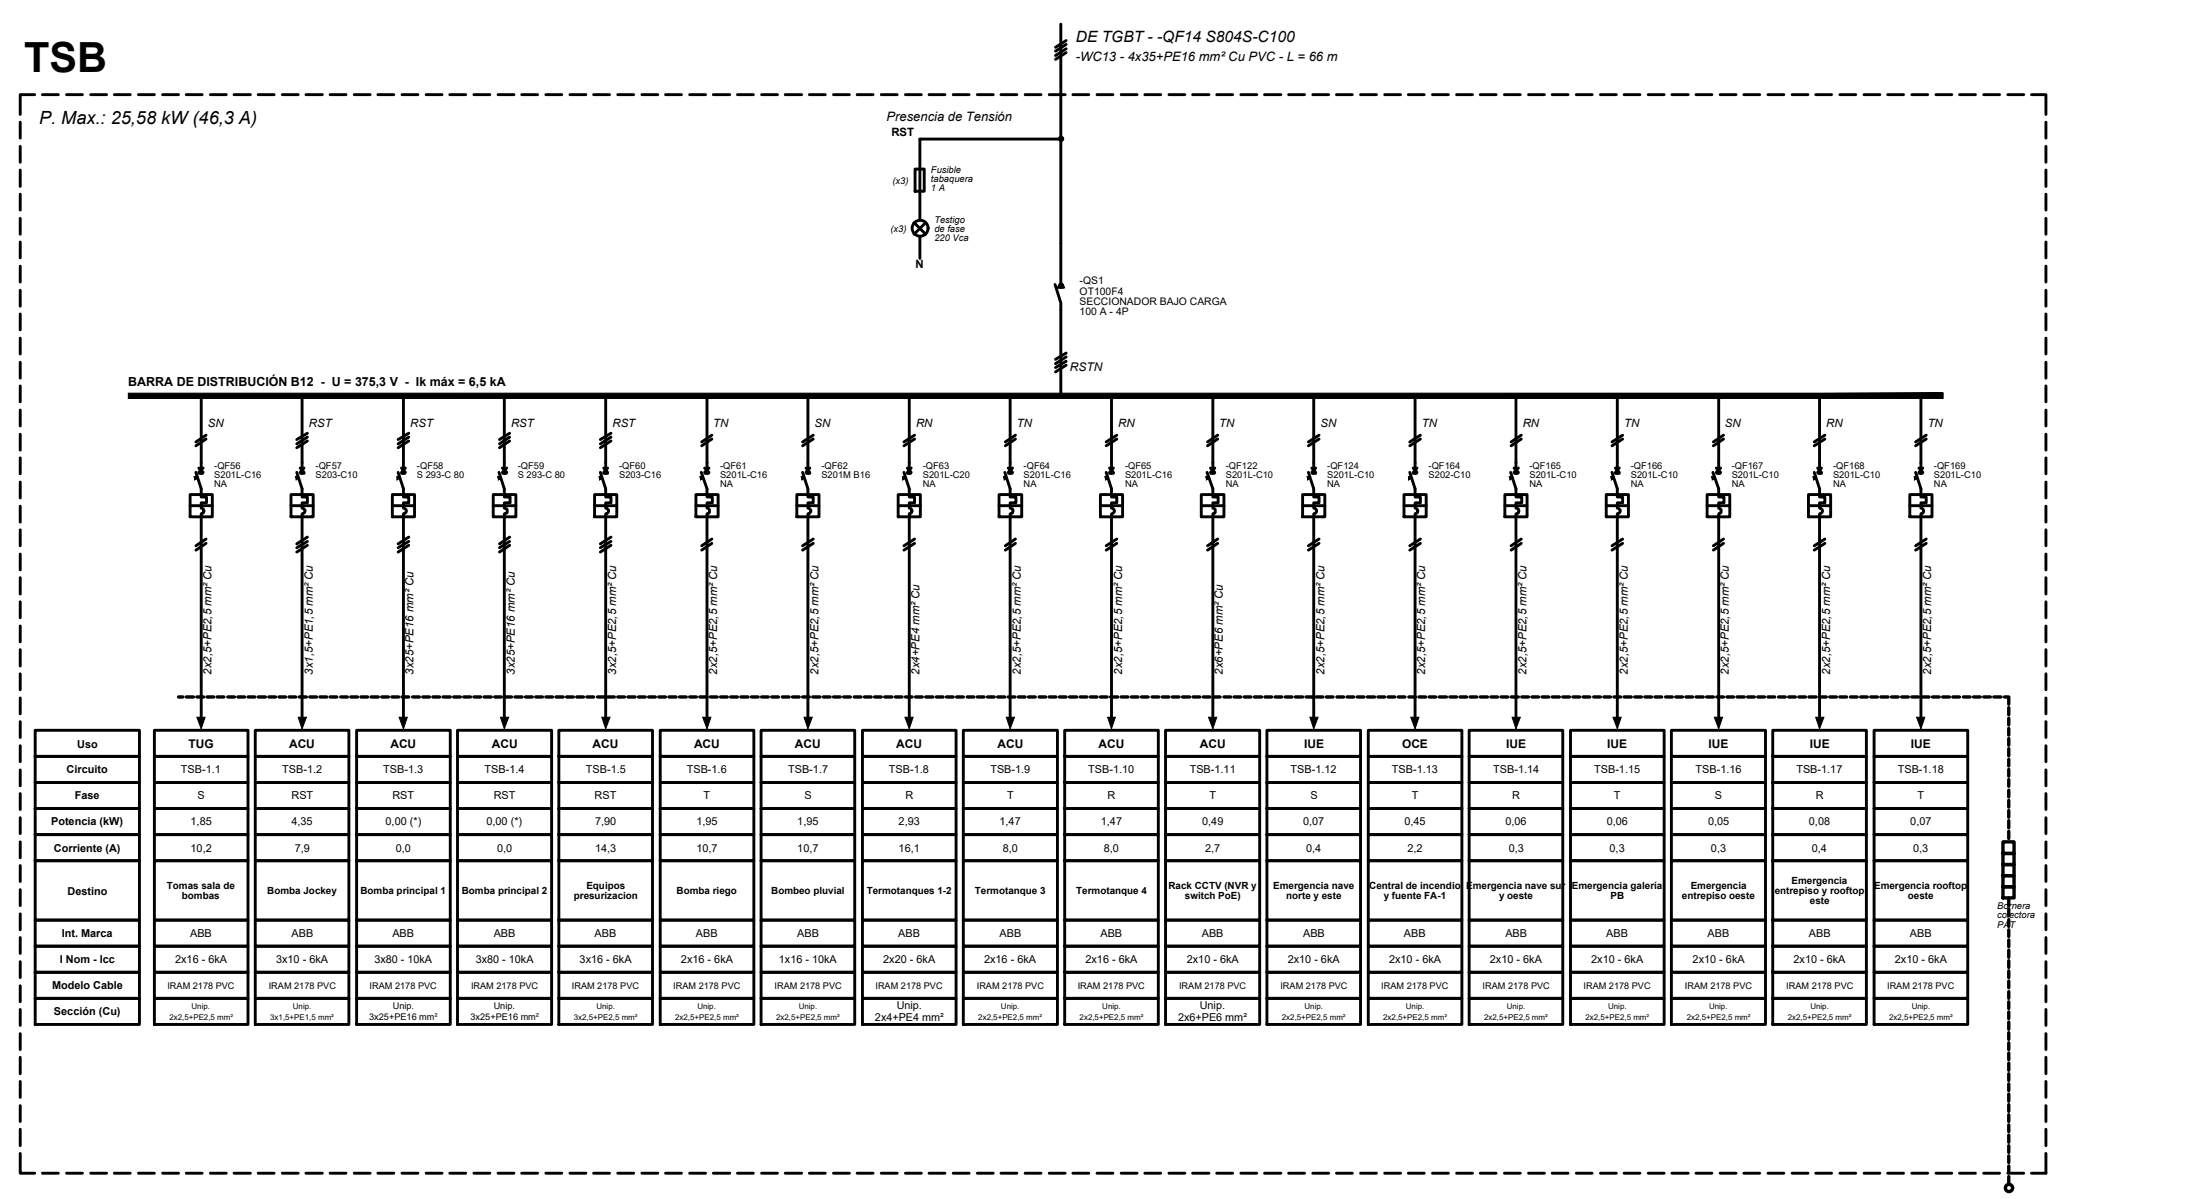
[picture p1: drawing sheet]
<svg xmlns="http://www.w3.org/2000/svg" width="193mm" height="105mm" viewBox="0 0 193 105" stroke-linecap="round" stroke-linejoin="round" font-family="sans-serif">
<!-- layer: UNI-MARCO -->
<g fill="none" stroke="#000" stroke-width=".25">
<path d="M1.8 10.7v1.4M1.8 12.8v1.4M1.8 14.9v1.4M1.8 17v1.4M1.8 19.1v1.4M3 8.3h-1.2v1.7M3.7 8.3h1.4M5.8 8.3h1.4M8 8.3h1.4M10 8.3h1.4M12.1 8.3h1.4M14.3 8.3h1.4"/>
<path d="M16.3 8.3h1.4M18.5 8.3h1.3M20.5 8.3h1.5M22.6 8.3h1.4M24.8 8.3h1.4M26.8 8.3h1.5M29 8.3h1.3M31.1 8.3h1.4M33.1 8.3h1.4M35.3 8.3h1.4M37.4 8.3h1.4M39.4 8.3h1.4"/>
<path d="M41.6 8.3h1.4M43.7 8.3h1.4M45.8 8.3h1.4M47.9 8.3h1.4M50 8.3h1.4M52.1 8.3h1.4M54.2 8.3h1.4M56.3 8.3h1.4M58.4 8.3h1.4M60.5 8.3h1.4M62.6 8.3h1.4M64.7 8.3h1.4"/>
<path d="M66.8 8.3h1.4M68.9 8.3h1.4M71 8.3h1.4M73.1 8.3h1.4M75.2 8.3h1.4M77.3 8.3h1.4M79.4 8.3h1.4M81.5 8.3h1.4M83.6 8.3h1.4M85.7 8.3h1.4M87.8 8.3h1.4M89.9 8.3h1.4"/>
<path d="M92 8.3h1.4M94.1 8.3h1.4M96.2 8.3h1.4M98.3 8.3h1.4M100.4 8.3h1.4M102.5 8.3h1.4M104.6 8.3h1.4M106.7 8.3h1.4M108.8 8.3h1.4M110.9 8.3h1.4M113 8.3h1.4M115.1 8.3h1.4"/>
<path d="M117.2 8.3h1.4M119.3 8.3h1.4M121.4 8.3h1.4M123.5 8.3h1.4M125.6 8.3h1.4M127.8 8.3h1.4M129.8 8.3h1.4M131.9 8.3h1.4M134.1 8.3h1.4M136.1 8.3h1.4M138.3 8.3h1.4M140.4 8.3h1.4"/>
<path d="M142.4 8.3h1.4M144.6 8.3h1.4M146.6 8.3h1.5M148.8 8.3h1.4M150.9 8.3h1.4M152.9 8.3h1.4M155.1 8.3h1.4M157.2 8.3h1.4M159.3 8.3h1.3M161.4 8.3h1.4M163.5 8.3h1.4M165.6 8.3h1.4"/>
<path d="M167.7 8.3h1.4M169.8 8.3h1.4M171.9 8.3h1.4M174 8.3h1.4M176.1 8.3h1.4M178.2 8.3h1.2v1.7M179.4 10.7v1.4M179.4 12.8v1.4M179.4 14.9v1.4M179.4 17v1.4M179.4 19.1v1.4M1.8 21.2v1.4"/>
<path d="M1.8 23.3v1.4M1.8 25.4v1.4M1.8 27.5v1.4M1.8 29.6v1.4M1.8 31.7v1.4M1.8 33.8v1.4M1.8 35.9v1.4M1.8 38.1v1.4M179.4 21.2v1.4M179.4 23.3v1.4M179.4 25.4v1.4M179.4 27.5v1.4"/>
<path d="M179.4 29.6v1.4M179.4 31.7v1.4M179.4 33.8v1.4M179.4 35.9v1.4M179.4 38.1v1.4M1.8 40.1v1.4M1.8 42.2v1.4M1.8 44.4v1.4M1.8 46.4v1.4M1.8 48.6v1.4M1.8 50.6v1.5M1.8 52.7v1.4"/>
<path d="M1.8 54.9v1.4M1.8 56.9v1.5M1.8 59.1v1.4M179.4 40.1v1.4M179.4 42.2v1.4M179.4 44.4v1.4M179.4 46.4v1.4M179.4 48.6v1.4M179.4 50.6v1.5M179.4 52.7v1.4M179.4 54.9v1.4M179.4 56.9v1.5"/>
<path d="M179.4 59.1v1.4M1.8 61.2v1.4M1.8 63.2v1.4M1.8 65.4v1.4M1.8 67.5v1.4M1.8 69.6v1.3M1.8 71.7v1.4M1.8 73.8v1.4M1.8 75.9v1.4M1.8 78v1.4M179.4 61.2v1.4M179.4 63.2v1.4"/>
<path d="M179.4 65.4v1.4M179.4 67.5v1.4M179.4 69.6v1.3M179.4 71.7v1.4M179.4 73.8v1.4M179.4 75.9v1.4M179.4 78v1.4M1.8 80.1v1.4M1.8 82.2v1.4M1.8 84.3v1.4M1.8 86.4v1.4M1.8 88.5v1.4"/>
<path d="M1.8 90.6v1.4M1.8 92.7v1.4M1.8 94.8v1.4M1.8 96.9v1.4M1.8 99v1.4M179.4 80.1v1.4M179.4 82.2v1.4M179.4 84.3v1.4M179.4 86.4v1.4M179.4 88.5v1.4M179.4 90.6v1.4M179.4 92.7v1.4"/>
<path d="M179.4 94.8v1.4M179.4 96.9v1.4M179.4 99v1.4M1.8 101.1v1.7h1.2M3.7 102.8h1.4M5.8 102.8h1.4M8 102.8h1.4M10 102.8h1.4M12.1 102.8h1.4M14.3 102.8h1.4M16.3 102.8h1.4M18.5 102.8h1.3"/>
<path d="M20.5 102.8h1.5M22.6 102.8h1.4M24.8 102.8h1.4M26.8 102.8h1.5M29 102.8h1.3M31.1 102.8h1.4M33.1 102.8h1.4M35.3 102.8h1.4M37.4 102.8h1.4M39.4 102.8h1.4M41.6 102.8h1.4M43.7 102.8h1.4"/>
<path d="M45.8 102.8h1.4M47.9 102.8h1.4M50 102.8h1.4M52.1 102.8h1.4M54.2 102.8h1.4M56.3 102.8h1.4M58.4 102.8h1.4M60.5 102.8h1.4M62.6 102.8h1.4M64.7 102.8h1.4M66.8 102.8h1.4M68.9 102.8h1.4"/>
<path d="M71 102.8h1.4M73.1 102.8h1.4M75.2 102.8h1.4M77.3 102.8h1.4M79.4 102.8h1.4M81.5 102.8h1.4M83.6 102.8h1.4M85.7 102.8h1.4M87.8 102.8h1.4M89.9 102.8h1.4M92 102.8h1.4M94.1 102.8h1.4"/>
<path d="M96.2 102.8h1.4M98.3 102.8h1.4M100.4 102.8h1.4M102.5 102.8h1.4M104.6 102.8h1.4M106.7 102.8h1.4M108.8 102.8h1.4M110.9 102.8h1.4M113 102.8h1.4M115.1 102.8h1.4M117.2 102.8h1.4M119.3 102.8h1.4"/>
<path d="M121.4 102.8h1.4M123.5 102.8h1.4M125.6 102.8h1.4M127.8 102.8h1.4M129.8 102.8h1.4M131.9 102.8h1.4M134.1 102.8h1.4M136.1 102.8h1.4M138.3 102.8h1.4M140.4 102.8h1.4M142.4 102.8h1.4M144.6 102.8h1.4"/>
<path d="M146.6 102.8h1.5M148.8 102.8h1.4M150.9 102.8h1.4M152.9 102.8h1.4M155.1 102.8h1.4M157.2 102.8h1.4M159.3 102.8h1.3M161.4 102.8h1.4M163.5 102.8h1.4M165.6 102.8h1.4M167.7 102.8h1.4M169.8 102.8h1.4"/>
<path d="M171.9 102.8h1.4M174 102.8h1.4M176.1 102.8h1.4M179.4 101.1v1.7h-1.2"/>
</g>
<!-- layer: UNI-LIN -->
<g fill="none" stroke="#000" stroke-width=".25">
<path d="M80.2 19.5l1 1M80.3 14.8h.8v2h-.8zM81.2 19.5l-1 1M93 12.2h-12.3v7.1M93 2.1v22.8M93.5 4.6l-.9 .6M93.5 4.3l-.9 .6M93.5 3.9l-.9 .6M93.5 3.6l-.9 .5M17.6 34.7v6.8M18.1 38.5l-.9 .6M18.1 38.1l-.9 .6"/>
<path d="M26.5 34.7v6.8M27 38.6l-1 .6M27 38.3l-1 .6M27 38l-1 .5M35.4 34.7v6.8M35.9 38.6l-1 .6M35.9 38.3l-1 .6M35.9 38l-1 .5M44.2 34.7v6.8M44.7 38.6l-.9 .6M44.7 38.3l-.9 .6M44.7 38l-.9 .5"/>
<path d="M53.1 34.7v6.8M53.6 38.6l-.9 .6M53.6 38.3l-.9 .6M53.6 38l-.9 .5M62 34.7v6.8M62.4 38.5l-.9 .6M62.4 38.1l-.9 .6M70.9 34.7v6.8M71.3 38.5l-.9 .6M71.3 38.1l-.9 .6M79.8 34.7v6.8M80.2 38.5l-.9 .6"/>
<path d="M80.2 38.1l-.9 .6M80.7 20.7v1.9M88.6 34.7v6.8M89.1 38.5l-.9 .6M89.1 38.1l-.9 .6M92.5 24.9l.5 1.6v8.2M92.8 25.2h.5M93.5 32l-.9 .6M93.5 31.7l-.9 .5M93.5 31.3l-.9 .6M93.5 30.9l-.9 .6M97.5 34.7v6.8"/>
<path d="M98 38.5l-1 .6M98 38.1l-1 .6M106.4 34.7v6.8M106.8 38.5l-.9 .6M106.8 38.1l-.9 .6M115.2 34.7v6.8M115.7 38.5l-.9 .6M115.7 38.1l-.9 .6M124.1 34.7v6.8M124.6 38.5l-.9 .6M124.6 38.1l-.9 .6M133 34.7v6.8"/>
<path d="M133.4 38.5l-.9 .6M133.4 38.1l-.9 .6M141.9 34.7v6.8M142.3 38.5l-.9 .6M142.3 38.1l-.9 .6M150.7 34.7v6.8M151.2 38.5l-.9 .6M151.2 38.1l-.9 .6M159.6 34.7v6.8M160.1 38.5l-1 .6M160.1 38.1l-1 .6M168.5 34.7v6.8"/>
<path d="M168.9 38.5l-.9 .6M168.9 38.1l-.9 .6M16.7 43.3h1.9v2h-1.9zM16.7 44.3h1.9M17.2 41.4l.4 1.4v.8h.5v.5h-.5v.4a.25 .25 0 0 1 .3 .3 .25 .25 0 0 1-.3 .2v18M17.4 41l.4 .4M17.5 41.5h.3M17.8 41l-.4 .4M18.1 47.6l-.9 .6M18.1 47.2l-.9 .6M25.5 43.3h2v2h-2zM25.5 44.3h2"/>
<path d="M26 41.4l.5 1.4v.8h.5v.5h-.5v.4a.25 .25 0 0 1 .2 .3 .25 .25 0 0 1-.2 .2v18M26.3 41l.4 .4M26.4 41.5h.3M26.7 41l-.4 .4M27 47.8l-1 .6M27 47.5l-1 .5M27 47.1l-1 .6M34.4 43.3h2v2h-2zM34.4 44.3h2M34.9 41.4l.5 1.4v.8h.5v.5h-.5v.4a.25 .25 0 0 1 .2 .3 .25 .25 0 0 1-.2 .2v18M35.2 41.5h.3M35.2 41l.4 .4"/>
<path d="M35.6 41l-.4 .4M35.9 47.8l-1 .6M35.9 47.5l-1 .5M35.9 47.1l-1 .6M43.3 43.3h1.9v2h-1.9zM43.3 44.3h1.9M43.8 41.4l.4 1.4v.8h.5v.5h-.5v.4a.25 .25 0 0 1 .3 .3 .25 .25 0 0 1-.3 .2v18M44.1 41l.3 .4M44.1 41.5h.3M44.4 41l-.3 .4M44.7 47.8l-.9 .6M44.7 47.5l-.9 .5"/>
<path d="M44.7 47.1l-.9 .6M52.1 43.3h2v2h-2zM52.1 44.3h2M52.7 41.4l.4 1.4v.8h.5v.5h-.5v.4a.25 .25 0 0 1 .3 .3 .25 .25 0 0 1-.3 .2v18M53 41.5h.3M53 41l.3 .4M53.3 41l-.3 .4M53.6 47.8l-.9 .6M53.6 47.5l-.9 .5M53.6 47.1l-.9 .6M61 43.3h2v2h-2zM61 44.3h2"/>
<path d="M61.5 41.4l.5 1.4v.8h.5v.5h-.5v.4a.26 .26 0 0 1 .2 .3 .26 .26 0 0 1-.2 .2v18M61.8 41l.4 .4M61.8 41.5h.3M62.2 41l-.4 .4M62.4 47.6l-.9 .6M62.4 47.2l-.9 .6M69.9 43.3h1.9v2h-1.9zM69.9 44.3h1.9M70.4 41.4l.5 1.4v.8h.4v.5h-.4v.4a.25 .25 0 0 1 .2 .3 .25 .25 0 0 1-.2 .2v18M70.7 41l.3 .4M70.7 41.5h.3M71 41l-.3 .4"/>
<path d="M71.3 47.6l-.9 .6M71.3 47.2l-.9 .6M78.8 43.3h1.9v2h-1.9zM78.8 44.3h1.9M79.3 41.4l.5 1.4v.8h.4v.5h-.4v.4a.25 .25 0 0 1 .2 .3 .25 .25 0 0 1-.2 .2v18M79.6 41.5h.3M79.6 41l.3 .4M79.9 41l-.3 .4M80.2 47.6l-.9 .6M80.2 47.2l-.9 .6M87.6 43.3h2v2h-2zM87.6 44.3h2"/>
<path d="M88.1 41.4l.5 1.4v.8h.5v.5h-.5v.4a.25 .25 0 0 1 .3 .3 .25 .25 0 0 1-.3 .2v18M88.4 41l.4 .4M88.5 41.5h.3M88.8 41l-.4 .4M89.1 47.6l-.9 .6M89.1 47.2l-.9 .6M96.5 43.3h2v2h-2zM96.5 44.3h2M97 41.4l.5 1.4v.8h.5v.5h-.5v.4a.25 .25 0 0 1 .2 .3 .25 .25 0 0 1-.2 .2v18M97.3 41.5h.4M97.3 41l.4 .4M97.7 41l-.4 .4"/>
<path d="M98 47.6l-1 .6M98 47.2l-1 .6M105.4 43.3h2v2h-2zM105.4 44.3h2M105.9 41.4l.5 1.4v.8h.4v.5h-.4v.4a.26 .26 0 0 1 .2 .3 .26 .26 0 0 1-.2 .2v18M106.2 41l.3 .4M106.2 41.5h.3M106.5 41l-.3 .4M106.8 47.6l-.9 .6M106.8 47.2l-.9 .6M114.3 43.3h1.9v2h-1.9zM114.3 44.3h1.9"/>
<path d="M114.8 41.4l.4 1.4v.8h.5v.5h-.5v.4a.25 .25 0 0 1 .3 .3 .25 .25 0 0 1-.3 .2v18M115.1 41l.3 .4M115.1 41.5h.3M115.4 41l-.3 .4M115.7 47.6l-.9 .6M115.7 47.2l-.9 .6M123.1 43.3h2v2h-2zM123.1 44.3h2M123.7 41.4l.4 1.4v.8h.5v.5h-.5v.4a.25 .25 0 0 1 .3 .3 .25 .25 0 0 1-.3 .2v18M123.9 41.5h.3M123.9 41l.4 .4M124.3 41l-.4 .4"/>
<path d="M124.6 47.6l-.9 .6M124.6 47.2l-.9 .6M132 43.3h1.9v2h-1.9zM132 44.3h1.9M132.5 41.4l.5 1.4v.8h.5v.5h-.5v.4a.25 .25 0 0 1 .2 .3 .25 .25 0 0 1-.2 .2v18M132.8 41l.4 .4M132.8 41.5h.3M133.2 41l-.4 .4M133.4 47.6l-.9 .6M133.4 47.2l-.9 .6M140.9 43.3h1.9v2h-1.9zM140.9 44.3h1.9"/>
<path d="M141.4 41.4l.5 1.4v.8h.4v.5h-.4v.4a.25 .25 0 0 1 .2 .3 .25 .25 0 0 1-.2 .2v18M141.7 41.5h.3M141.7 41l.3 .4M142 41l-.3 .4M142.3 47.6l-.9 .6M142.3 47.2l-.9 .6M149.7 43.3h2v2h-2zM149.7 44.3h2M150.2 41.4l.5 1.4v.8h.5v.5h-.5v.4a.26 .26 0 0 1 .3 .3 .26 .26 0 0 1-.3 .2v18M150.5 41l.4 .4M150.6 41.5h.3M150.9 41l-.4 .4"/>
<path d="M151.2 47.6l-.9 .6M151.2 47.2l-.9 .6M158.6 43.3h2v2h-2zM158.6 44.3h2M159.1 41.4l.5 1.4v.8h.5v.5h-.5v.4a.25 .25 0 0 1 .2 .3 .25 .25 0 0 1-.2 .2v18M159.4 41l.4 .4M159.5 41.5h.3M159.8 41l-.4 .4M160.1 47.6l-1 .6M160.1 47.2l-1 .6M167.5 43.3h2v2h-2zM167.5 44.3h2"/>
<path d="M168 41.4l.5 1.4v.8h.4v.5h-.4v.4a.25 .25 0 0 1 .2 .3 .25 .25 0 0 1-.2 .2v18M168.3 41.5h.3M168.3 41l.4 .4M168.7 41l-.4 .4M168.9 47.6l-.9 .6M168.9 47.2l-.9 .6"/>
<circle cx="93.1" cy="12.2" r=".15"/>
<circle cx="80.7" cy="20" r=".7"/>
<circle cx="93.1" cy="25" r=".15"/>
</g>
<!-- layer: UNI-BARRA -->
<path d="M11.3 34.5v.4l159.1-.4zM11.3 34.9l159.1-.4v.4z" fill="#000" stroke="#000" stroke-width=".09"/>
<!-- layer: UNI-TABLA -->
<g fill="none" stroke="#000" stroke-width=".25">
<path d="M3.1 64h9.1v2.3h-9.1zM3.1 66.3h9.1v2.3h-9.1zM3.1 68.6h9.1v2.3h-9.1zM3.1 70.9h9.1v2.3h-9.1zM3.1 73.2h9.1v2.2h-9.1zM3.1 75.4h9.1v5.2h-9.1zM13.5 64h8.3v2.3h-8.3zM13.5 66.3h8.3v2.3h-8.3zM13.5 68.6h8.3v2.3h-8.3zM13.5 70.9h8.3v2.3h-8.3zM13.5 73.2h8.3v2.2h-8.3zM13.5 75.4h8.3v5.2h-8.3z"/>
<path d="M22.4 64h8.2v2.3h-8.2zM22.4 66.3h8.2v2.3h-8.2zM22.4 68.6h8.2v2.3h-8.2zM22.4 70.9h8.2v2.3h-8.2zM22.4 73.2h8.2v2.2h-8.2zM22.4 75.4h8.2v5.2h-8.2zM31.3 64h8.2v2.3h-8.2zM31.3 66.3h8.2v2.3h-8.2zM31.3 68.6h8.2v2.3h-8.2zM31.3 70.9h8.2v2.3h-8.2zM31.3 73.2h8.2v2.2h-8.2zM31.3 75.4h8.2v5.2h-8.2z"/>
<path d="M40.1 64h8.3v2.3h-8.3zM40.1 66.3h8.3v2.3h-8.3zM40.1 68.6h8.3v2.3h-8.3zM40.1 70.9h8.3v2.3h-8.3zM40.1 73.2h8.3v2.2h-8.3zM40.1 75.4h8.3v5.2h-8.3zM49 64h8.2v2.3h-8.2zM49 66.3h8.2v2.3h-8.2zM49 68.6h8.2v2.3h-8.2zM49 70.9h8.2v2.3h-8.2zM49 73.2h8.2v2.2h-8.2zM49 75.4h8.2v5.2h-8.2z"/>
<path d="M57.9 64h8.2v2.3h-8.2zM57.9 66.3h8.2v2.3h-8.2zM57.9 68.6h8.2v2.3h-8.2zM57.9 70.9h8.2v2.3h-8.2zM57.9 73.2h8.2v2.2h-8.2zM57.9 75.4h8.2v5.2h-8.2zM66.8 64h8.2v2.3h-8.2zM66.8 66.3h8.2v2.3h-8.2zM66.8 68.6h8.2v2.3h-8.2zM66.8 70.9h8.2v2.3h-8.2zM66.8 73.2h8.2v2.2h-8.2zM66.8 75.4h8.2v5.2h-8.2z"/>
<path d="M75.6 64h8.3v2.3h-8.3zM75.6 66.3h8.3v2.3h-8.3zM75.6 68.6h8.3v2.3h-8.3zM75.6 70.9h8.3v2.3h-8.3zM75.6 73.2h8.3v2.2h-8.3zM75.6 75.4h8.3v5.2h-8.3zM84.5 64h8.2v2.3h-8.2zM84.5 66.3h8.2v2.3h-8.2zM84.5 68.6h8.2v2.3h-8.2zM84.5 70.9h8.2v2.3h-8.2zM84.5 73.2h8.2v2.2h-8.2zM84.5 75.4h8.2v5.2h-8.2z"/>
<path d="M93.4 64h8.2v2.3h-8.2zM93.4 66.3h8.2v2.3h-8.2zM93.4 68.6h8.2v2.3h-8.2zM93.4 70.9h8.2v2.3h-8.2zM93.4 73.2h8.2v2.2h-8.2zM93.4 75.4h8.2v5.2h-8.2zM102.2 64h8.3v2.3h-8.3zM102.2 66.3h8.3v2.3h-8.3zM102.2 68.6h8.3v2.3h-8.3zM102.2 70.9h8.3v2.3h-8.3zM102.2 73.2h8.3v2.2h-8.3zM102.2 75.4h8.3v5.2h-8.3z"/>
<path d="M111.1 64h8.2v2.3h-8.2zM111.1 66.3h8.2v2.3h-8.2zM111.1 68.6h8.2v2.3h-8.2zM111.1 70.9h8.2v2.3h-8.2zM111.1 73.2h8.2v2.2h-8.2zM111.1 75.4h8.2v5.2h-8.2zM120 64h8.2v2.3h-8.2zM120 66.3h8.2v2.3h-8.2zM120 68.6h8.2v2.3h-8.2zM120 70.9h8.2v2.3h-8.2zM120 73.2h8.2v2.2h-8.2zM120 75.4h8.2v5.2h-8.2z"/>
<path d="M128.9 64h8.2v2.3h-8.2zM128.9 66.3h8.2v2.3h-8.2zM128.9 68.6h8.2v2.3h-8.2zM128.9 70.9h8.2v2.3h-8.2zM128.9 73.2h8.2v2.2h-8.2zM128.9 75.4h8.2v5.2h-8.2zM137.7 64h8.3v2.3h-8.3zM137.7 66.3h8.3v2.3h-8.3zM137.7 68.6h8.3v2.3h-8.3zM137.7 70.9h8.3v2.3h-8.3zM137.7 73.2h8.3v2.2h-8.3zM137.7 75.4h8.3v5.2h-8.3z"/>
<path d="M146.6 64h8.3v2.3h-8.3zM146.6 66.3h8.3v2.3h-8.3zM146.6 68.6h8.3v2.3h-8.3zM146.6 70.9h8.3v2.3h-8.3zM146.6 73.2h8.3v2.2h-8.3zM146.6 75.4h8.3v5.2h-8.3zM155.5 64h8.2v2.3h-8.2zM155.5 66.3h8.2v2.3h-8.2zM155.5 68.6h8.2v2.3h-8.2zM155.5 70.9h8.2v2.3h-8.2zM155.5 73.2h8.2v2.2h-8.2zM155.5 75.4h8.2v5.2h-8.2z"/>
<path d="M164.4 64h8.2v2.3h-8.2zM164.4 66.3h8.2v2.3h-8.2zM164.4 68.6h8.2v2.3h-8.2zM164.4 70.9h8.2v2.3h-8.2zM164.4 73.2h8.2v2.2h-8.2zM164.4 75.4h8.2v5.2h-8.2zM3.1 80.6h9.1v2.3h-9.1zM3.1 82.9h9.1v2.3h-9.1zM3.1 85.2h9.1v2.3h-9.1zM3.1 87.5h9.1v2.3h-9.1zM13.5 80.6h8.3v2.3h-8.3zM13.5 82.9h8.3v2.3h-8.3z"/>
<path d="M13.5 85.2h8.3v2.3h-8.3zM13.5 87.5h8.3v2.3h-8.3zM22.4 80.6h8.2v2.3h-8.2zM22.4 82.9h8.2v2.3h-8.2zM22.4 85.2h8.2v2.3h-8.2zM22.4 87.5h8.2v2.3h-8.2zM31.3 80.6h8.2v2.3h-8.2zM31.3 82.9h8.2v2.3h-8.2zM31.3 85.2h8.2v2.3h-8.2zM31.3 87.5h8.2v2.3h-8.2zM40.1 80.6h8.3v2.3h-8.3zM40.1 82.9h8.3v2.3h-8.3z"/>
<path d="M40.1 85.2h8.3v2.3h-8.3zM40.1 87.5h8.3v2.3h-8.3zM49 80.6h8.2v2.3h-8.2zM49 82.9h8.2v2.3h-8.2zM49 85.2h8.2v2.3h-8.2zM49 87.5h8.2v2.3h-8.2zM57.9 80.6h8.2v2.3h-8.2zM57.9 82.9h8.2v2.3h-8.2zM57.9 85.2h8.2v2.3h-8.2zM57.9 87.5h8.2v2.3h-8.2zM66.8 80.6h8.2v2.3h-8.2zM66.8 82.9h8.2v2.3h-8.2z"/>
<path d="M66.8 85.2h8.2v2.3h-8.2zM66.8 87.5h8.2v2.3h-8.2zM75.6 80.6h8.3v2.3h-8.3zM75.6 82.9h8.3v2.3h-8.3zM75.6 85.2h8.3v2.3h-8.3zM75.6 87.5h8.3v2.3h-8.3zM84.5 80.6h8.2v2.3h-8.2zM84.5 82.9h8.2v2.3h-8.2zM84.5 85.2h8.2v2.3h-8.2zM84.5 87.5h8.2v2.3h-8.2zM93.4 80.6h8.2v2.3h-8.2zM93.4 82.9h8.2v2.3h-8.2z"/>
<path d="M93.4 85.2h8.2v2.3h-8.2zM93.4 87.5h8.2v2.3h-8.2zM102.2 80.6h8.3v2.3h-8.3zM102.2 82.9h8.3v2.3h-8.3zM102.2 85.2h8.3v2.3h-8.3zM102.2 87.5h8.3v2.3h-8.3zM111.1 80.6h8.2v2.3h-8.2zM111.1 82.9h8.2v2.3h-8.2zM111.1 85.2h8.2v2.3h-8.2zM111.1 87.5h8.2v2.3h-8.2zM120 80.6h8.2v2.3h-8.2zM120 82.9h8.2v2.3h-8.2z"/>
<path d="M120 85.2h8.2v2.3h-8.2zM120 87.5h8.2v2.3h-8.2zM128.9 80.6h8.2v2.3h-8.2zM128.9 82.9h8.2v2.3h-8.2zM128.9 85.2h8.2v2.3h-8.2zM128.9 87.5h8.2v2.3h-8.2zM137.7 80.6h8.3v2.3h-8.3zM137.7 82.9h8.3v2.3h-8.3zM137.7 85.2h8.3v2.3h-8.3zM137.7 87.5h8.3v2.3h-8.3zM146.6 80.6h8.3v2.3h-8.3zM146.6 82.9h8.3v2.3h-8.3z"/>
<path d="M146.6 85.2h8.3v2.3h-8.3zM146.6 87.5h8.3v2.3h-8.3zM155.5 80.6h8.2v2.3h-8.2zM155.5 82.9h8.2v2.3h-8.2zM155.5 85.2h8.2v2.3h-8.2zM155.5 87.5h8.2v2.3h-8.2zM164.4 80.6h8.2v2.3h-8.2zM164.4 82.9h8.2v2.3h-8.2zM164.4 85.2h8.2v2.3h-8.2zM164.4 87.5h8.2v2.3h-8.2z"/>
</g>
<!-- layer: UNI-LIN -->
<g fill="#000" stroke="#000" stroke-width=".09">
<path d="M17.3 62.9h.7l-.4 1zM26.2 62.9h.7l-.4 1zM35 62.9h.7l-.3 1zM43.9 62.9h.7l-.4 1zM52.8 62.9h.7l-.4 1zM61.6 62.9h.8l-.4 1zM70.5 62.9h.7l-.3 1zM79.4 62.9h.7l-.3 1zM88.3 62.9h.7l-.4 1zM97.1 62.9h.7l-.3 1zM106 62.9h.7l-.3 1zM114.9 62.9h.7l-.4 1z"/>
<path d="M123.7 62.9h.8l-.4 1zM132.6 62.9h.7l-.3 1zM141.5 62.9h.7l-.3 1zM150.4 62.9h.7l-.4 1zM159.3 62.9h.7l-.4 1zM168.1 62.9h.7l-.3 1z"/>
<path d="M17.3 41.7l.1 .3h-.3zM17 41.8l.1 .2 .2-.3z"/>
<path d="M26.2 41.7v.3h-.2zM25.9 41.8l.1 .2 .2-.3z"/>
<path d="M35 41.7l.1 .3h-.3zM34.8 41.8v.2l.2-.3z"/>
<path d="M43.9 41.7l.1 .3h-.3zM43.6 41.8l.1 .2 .2-.3z"/>
<path d="M52.7 41.7l.1 .3h-.2zM52.5 41.8l.1 .2 .1-.3z"/>
<path d="M61.6 41.7l.1 .3h-.2zM61.4 41.8l.1 .2 .1-.3z"/>
<path d="M70.5 41.7l.1 .3h-.2zM70.3 41.8l.1 .2 .1-.3z"/>
<path d="M79.4 41.7l.1 .3h-.3zM79.2 41.8v.2l.2-.3z"/>
<path d="M88.3 41.7v.3h-.2zM88 41.8l.1 .2 .2-.3z"/>
<path d="M97.1 41.7l.1 .3h-.2zM96.9 41.8l.1 .2 .1-.3z"/>
<path d="M106 41.7l.1 .3h-.3zM105.7 41.8l.1 .2 .2-.3z"/>
<path d="M114.9 41.7v.3h-.2zM114.6 41.8l.1 .2 .2-.3z"/>
<path d="M123.7 41.7l.1 .3h-.2zM123.5 41.8l.1 .2 .1-.3z"/>
<path d="M132.6 41.7l.1 .3h-.2zM132.4 41.8l.1 .2 .1-.3z"/>
<path d="M141.5 41.7l.1 .3h-.3zM141.3 41.8v.2l.2-.3z"/>
<path d="M150.4 41.7v.3h-.2zM150.1 41.8l.1 .2 .2-.3z"/>
<path d="M159.3 41.7v.3h-.2zM159 41.8l.1 .2 .2-.3z"/>
<path d="M168.1 41.7l.1 .3h-.3zM167.9 41.8v.2l.2-.3z"/>
</g>
<!-- layer: UNI-PAT -->
<g fill="none" stroke="#000" stroke-width=".3">
<path d="M15.7 61.1h.3M16.3 61.1h.7M17.3 61.1h.6M18.2 61.1h.5M19 61.1h.6M20 61.1h.6M20.9 61.1h.6M21.8 61.1h.5M22.6 61.1h.7M23.6 61.1h.6M24.5 61.1h.6M25.4 61.1h.5"/>
<path d="M26.2 61.1h.7M27.2 61.1h.6M28.1 61.1h.6M29 61.1h.5M29.9 61.1h.6M30.8 61.1h.6M31.7 61.1h.6M32.5 61.1h.7M33.5 61.1h.6M34.4 61.1h.6M35.3 61.1h.6M36.2 61.1h.6"/>
<path d="M37.1 61.1h.6M38 61.1h.6M38.9 61.1h.6M39.8 61.1h.6M40.7 61.1h.6M41.6 61.1h.6M42.5 61.1h.6M43.4 61.1h.6M44.3 61.1h.6M45.2 61.1h.6M46.1 61.1h.6M47 61.1h.6"/>
<path d="M47.9 61.1h.6M48.8 61.1h.6M49.7 61.1h.6M50.6 61.1h.6M51.5 61.1h.6M52.4 61.1h.6M53.3 61.1h.6M54.2 61.1h.6M55.1 61.1h.6M56 61.1h.6M56.9 61.1h.6M57.8 61.1h.6"/>
<path d="M58.7 61.1h.6M59.6 61.1h.6M60.5 61.1h.6M61.4 61.1h.6M62.3 61.1h.6M63.2 61.1h.6M64.1 61.1h.6M65 61.1h.6M65.9 61.1h.6M66.8 61.1h.6M67.7 61.1h.6M68.6 61.1h.6"/>
<path d="M69.5 61.1h.6M70.4 61.1h.6M71.3 61.1h.6M72.2 61.1h.6M73.1 61.1h.6M74 61.1h.6M74.9 61.1h.6M75.8 61.1h.6M76.7 61.1h.6M77.6 61.1h.6M78.5 61.1h.6M79.4 61.1h.6"/>
<path d="M80.3 61.1h.6M81.2 61.1h.6M82.1 61.1h.6M83 61.1h.6M83.9 61.1h.6M84.8 61.1h.6M85.7 61.1h.6M86.6 61.1h.6M87.5 61.1h.6M88.4 61.1h.6M89.3 61.1h.6M90.2 61.1h.6"/>
<path d="M91.1 61.1h.6M92 61.1h.6M92.9 61.1h.6M93.8 61.1h.6M94.7 61.1h.6M95.6 61.1h.6M96.5 61.1h.6M97.4 61.1h.6M98.3 61.1h.6M99.2 61.1h.6M100.1 61.1h.6M101 61.1h.6"/>
<path d="M101.9 61.1h.6M102.8 61.1h.6M103.7 61.1h.6M104.6 61.1h.6M105.5 61.1h.6M106.4 61.1h.6M107.4 61.1h.5M108.2 61.1h.6M109.1 61.1h.6M110 61.1h.7M111 61.1h.5M111.8 61.1h.6"/>
<path d="M112.7 61.1h.6M113.6 61.1h.7M114.5 61.1h.6M115.4 61.1h.6M116.3 61.1h.6M117.3 61.1h.6M118.1 61.1h.6M119 61.1h.6M119.9 61.1h.7M120.9 61.1h.5M121.7 61.1h.6M122.6 61.1h.6"/>
<path d="M123.6 61.1h.6M124.5 61.1h.5M125.3 61.1h.6M126.2 61.1h.7M127.2 61.1h.6M128.1 61.1h.5M128.9 61.1h.6M129.8 61.1h.7M130.8 61.1h.6M131.7 61.1h.5M132.5 61.1h.7M133.5 61.1h.6"/>
<path d="M134.4 61.1h.6M135.2 61.1h.6M136.1 61.1h.7M137.1 61.1h.6M138 61.1h.6M138.8 61.1h.6M139.8 61.1h.6M140.7 61.1h.6M141.6 61.1h.6M142.4 61.1h.7M143.4 61.1h.6M144.3 61.1h.6"/>
<path d="M145.2 61.1h.5M146.1 61.1h.6M147 61.1h.6M147.9 61.1h.6M148.8 61.1h.6M149.7 61.1h.6M150.6 61.1h.6M151.5 61.1h.6M152.4 61.1h.6M153.3 61.1h.6M154.2 61.1h.6M155.1 61.1h.6"/>
<path d="M156 61.1h.6M156.9 61.1h.6M157.8 61.1h.6M158.7 61.1h.6M159.6 61.1h.6M160.5 61.1h.6M161.4 61.1h.6M162.3 61.1h.6M163.2 61.1h.6M164.1 61.1h.6M165 61.1h.6M165.9 61.1h.6"/>
<path d="M166.8 61.1h.6M167.7 61.1h.6M168.6 61.1h.6M169.5 61.1h.6M170.4 61.1h.6M171.3 61.1h.6M172.2 61.1h.6M173.1 61.1h.6M174 61.1h.6M174.9 61.1h.6M175.7 77.7h1v1h-1zM175.7 76.7h1v1h-1z"/>
<path d="M175.7 75.8h1v.9h-1zM175.7 74.8h1v1h-1zM175.7 73.8h1v1h-1zM175.8 61.1h.4v.6M176.2 62v.7M176.2 62.9v.6M176.2 63.8v.6M176.2 64.7v.6M176.2 65.6v.7M176.2 66.5v.6M176.2 67.4v.6M176.2 68.3v.6"/>
<path d="M176.2 69.3v.5M176.2 70.1v.6M176.2 71v.6M176.2 71.9v.7M176.2 72.9v.6M176.2 78.7v.7M176.2 79.7v.6M176.2 80.6v.6M176.2 81.5v.6M176.2 82.4v.6M176.2 83.3v.6M176.2 84.2v.6"/>
<path d="M176.2 85.1v.6M176.2 86v.6M176.2 86.9v.6M176.2 87.8v.6M176.2 88.7v.6M176.2 89.6v.6M176.2 90.5v.6M176.2 91.4v.6M176.2 92.3v.6M176.2 93.2v.6M176.2 94.1v.6M176.2 95v.6"/>
<path d="M176.2 95.9v.6M176.2 96.8v.6M176.2 97.7v.6M176.2 98.6v.6M176.2 99.5v.6M176.2 100.4v.6M176.2 101.3v.6M176.2 102.2v.6M176.2 103.1v.7"/>
<circle cx="176.2" cy="104.1" r=".32"/>
</g>
<text font-size="3.6" x="2.1" y="6.3">TSB</text>
<text font-size="1.6" x="3.4" y="10.9">P. Max.: 25,58 kW (46,3 A)</text>
<text font-size="1.4" x="94.4" y="3.7">DE TGBT - -QF14 S804S-C100</text>
<g font-size="1.1">
<text x="94.4" y="5.4">-WC13 - 4x35+PE16 mm² Cu PVC - L = 66 m</text>
<text x="77.8" y="10.6">Presencia de Tensión</text>
<text x="11.3" y="33.9">BARRA DE DISTRIBUCIÓN B12 - U = 375,3 V - Ik máx = 6,5 kA</text>
</g>
<g font-size="1">
<text x="78.2" y="11.9">RST</text>
<text x="80.3" y="23.5">N</text>
<text x="93.8" y="32.6">RSTN</text>
<text x="18.2" y="37.5">SN</text>
<text x="27.1" y="37.5">RST</text>
<text x="36" y="37.5">RST</text>
<text x="44.8" y="37.5">RST</text>
<text x="53.7" y="37.5">RST</text>
<text x="62.6" y="37.5">TN</text>
<text x="71.5" y="37.5">SN</text>
<text x="80.3" y="37.5">RN</text>
<text x="89.2" y="37.5">TN</text>
<text x="98.1" y="37.5">RN</text>
<text x="106.9" y="37.5">TN</text>
<text x="115.8" y="37.5">SN</text>
<text x="124.7" y="37.5">TN</text>
<text x="133.6" y="37.5">RN</text>
<text x="142.4" y="37.5">TN</text>
<text x="151.3" y="37.5">SN</text>
<text x="160.2" y="37.5">RN</text>
<text x="169.1" y="37.5">TN</text>
<text x="18.5" y="59.1" transform="rotate(-90 18.5 59.1)">2x2,5+PE2,5 mm² Cu</text>
<text x="27.4" y="59.1" transform="rotate(-90 27.4 59.1)">3x1,5+PE1,5 mm² Cu</text>
<text x="36.3" y="59.1" transform="rotate(-90 36.3 59.1)">3x25+PE16 mm² Cu</text>
<text x="45.2" y="59.1" transform="rotate(-90 45.2 59.1)">3x25+PE16 mm² Cu</text>
<text x="54.1" y="59.1" transform="rotate(-90 54.1 59.1)">3x2,5+PE2,5 mm² Cu</text>
<text x="62.9" y="59.1" transform="rotate(-90 62.9 59.1)">2x2,5+PE2,5 mm² Cu</text>
<text x="71.8" y="59.1" transform="rotate(-90 71.8 59.1)">2x2,5+PE2,5 mm² Cu</text>
<text x="80.6" y="59.1" transform="rotate(-90 80.6 59.1)">2x4+PE4 mm² Cu</text>
<text x="89.5" y="59.1" transform="rotate(-90 89.5 59.1)">2x2,5+PE2,5 mm² Cu</text>
<text x="98.4" y="59.1" transform="rotate(-90 98.4 59.1)">2x2,5+PE2,5 mm² Cu</text>
<text x="107.3" y="59.1" transform="rotate(-90 107.3 59.1)">2x6+PE6 mm² Cu</text>
<text x="116.2" y="59.1" transform="rotate(-90 116.2 59.1)">2x2,5+PE2,5 mm² Cu</text>
<text x="125" y="59.1" transform="rotate(-90 125 59.1)">2x2,5+PE2,5 mm² Cu</text>
<text x="133.9" y="59.1" transform="rotate(-90 133.9 59.1)">2x2,5+PE2,5 mm² Cu</text>
<text x="142.8" y="59.1" transform="rotate(-90 142.8 59.1)">2x2,5+PE2,5 mm² Cu</text>
<text x="151.6" y="59.1" transform="rotate(-90 151.6 59.1)">2x2,5+PE2,5 mm² Cu</text>
<text x="160.5" y="59.1" transform="rotate(-90 160.5 59.1)">2x2,5+PE2,5 mm² Cu</text>
<text x="169.4" y="59.1" transform="rotate(-90 169.4 59.1)">2x2,5+PE2,5 mm² Cu</text>
<text x="6.8" y="65.5">Uso</text>
<text x="16.5" y="65.5">TUG</text>
<text x="25.4" y="65.5">ACU</text>
<text x="34.2" y="65.5">ACU</text>
<text x="43.1" y="65.5">ACU</text>
<text x="52" y="65.5">ACU</text>
<text x="60.9" y="65.5">ACU</text>
<text x="69.7" y="65.5">ACU</text>
<text x="78.6" y="65.5">ACU</text>
<text x="87.5" y="65.5">ACU</text>
<text x="96.3" y="65.5">ACU</text>
<text x="105.2" y="65.5">ACU</text>
<text x="114.4" y="65.5">IUE</text>
<text x="123" y="65.5">OCE</text>
<text x="132.1" y="65.5">IUE</text>
<text x="141" y="65.5">IUE</text>
<text x="149.9" y="65.5">IUE</text>
<text x="158.7" y="65.5">IUE</text>
<text x="167.6" y="65.5">IUE</text>
<text x="5.8" y="67.8">Circuito</text>
<text x="6.6" y="70.1">Fase</text>
<text x="15.9" y="67.8">TSB-1.1</text>
<text x="17.3" y="70.1">S</text>
<text x="24.8" y="67.8">TSB-1.2</text>
<text x="25.6" y="70.1">RST</text>
<text x="33.6" y="67.8">TSB-1.3</text>
<text x="34.4" y="70.1">RST</text>
<text x="42.5" y="67.8">TSB-1.4</text>
<text x="43.3" y="70.1">RST</text>
<text x="51.4" y="67.8">TSB-1.5</text>
<text x="52.1" y="70.1">RST</text>
<text x="60.2" y="67.8">TSB-1.6</text>
<text x="61.7" y="70.1">T</text>
<text x="69.1" y="67.8">TSB-1.7</text>
<text x="70.6" y="70.1">S</text>
<text x="78" y="67.8">TSB-1.8</text>
<text x="79.4" y="70.1">R</text>
<text x="86.9" y="67.8">TSB-1.9</text>
<text x="88.3" y="70.1">T</text>
<text x="95.5" y="67.8">TSB-1.10</text>
<text x="97.1" y="70.1">R</text>
<text x="104.3" y="67.8">TSB-1.11</text>
<text x="106.1" y="70.1">T</text>
<text x="113.2" y="67.8">TSB-1.12</text>
<text x="114.9" y="70.1">S</text>
<text x="122.1" y="67.8">TSB-1.13</text>
<text x="123.8" y="70.1">T</text>
<text x="131" y="67.8">TSB-1.14</text>
<text x="132.6" y="70.1">R</text>
<text x="139.8" y="67.8">TSB-1.15</text>
<text x="141.6" y="70.1">T</text>
<text x="148.7" y="67.8">TSB-1.16</text>
<text x="150.4" y="70.1">S</text>
<text x="157.6" y="67.8">TSB-1.17</text>
<text x="159.3" y="70.1">R</text>
<text x="166.4" y="67.8">TSB-1.18</text>
<text x="168.2" y="70.1">T</text>
<text x="4.5" y="72.3">Potencia (kW)</text>
<text x="4.7" y="74.6">Corriente (A)</text>
<text x="16.7" y="72.3">1,85</text>
<text x="16.7" y="74.6">10,2</text>
<text x="25.6" y="72.3">4,35</text>
<text x="25.9" y="74.6">7,9</text>
<text x="33.8" y="72.3">0,00 (*)</text>
<text x="34.7" y="74.6">0,0</text>
<text x="42.7" y="72.3">0,00 (*)</text>
<text x="43.6" y="74.6">0,0</text>
<text x="52.2" y="72.3">7,90</text>
<text x="52.2" y="74.6">14,3</text>
<text x="61.1" y="72.3">1,95</text>
<text x="61.1" y="74.6">10,7</text>
<text x="69.9" y="72.3">1,95</text>
<text x="69.9" y="74.6">10,7</text>
<text x="78.8" y="72.3">2,93</text>
<text x="78.8" y="74.6">16,1</text>
<text x="87.7" y="72.3">1,47</text>
<text x="88" y="74.6">8,0</text>
<text x="96.6" y="72.3">1,47</text>
<text x="96.8" y="74.6">8,0</text>
<text x="105.4" y="72.3">0,49</text>
<text x="105.7" y="74.6">2,7</text>
<text x="114.3" y="72.3">0,07</text>
<text x="114.5" y="74.6">0,4</text>
<text x="123.2" y="72.3">0,45</text>
<text x="123.4" y="74.6">2,2</text>
<text x="132" y="72.3">0,06</text>
<text x="132.3" y="74.6">0,3</text>
<text x="140.9" y="72.3">0,06</text>
<text x="141.2" y="74.6">0,3</text>
<text x="149.8" y="72.3">0,05</text>
<text x="150.1" y="74.6">0,3</text>
<text x="158.7" y="72.3">0,08</text>
<text x="158.9" y="74.6">0,4</text>
<text x="167.6" y="72.3">0,07</text>
<text x="167.8" y="74.6">0,3</text>
<text x="5.4" y="82.1">Int. Marca</text>
<text x="5.9" y="78.4">Destino</text>
<text x="16.7" y="82.1">ABB</text>
<text x="25.6" y="82.1">ABB</text>
<text x="34.4" y="82.1">ABB</text>
<text x="43.3" y="82.1">ABB</text>
<text x="52.1" y="82.1">ABB</text>
<text x="61" y="82.1">ABB</text>
<text x="69.9" y="82.1">ABB</text>
<text x="78.8" y="82.1">ABB</text>
<text x="87.7" y="82.1">ABB</text>
<text x="96.5" y="82.1">ABB</text>
<text x="105.4" y="82.1">ABB</text>
<text x="114.3" y="82.1">ABB</text>
<text x="123.1" y="82.1">ABB</text>
<text x="132" y="82.1">ABB</text>
<text x="140.9" y="82.1">ABB</text>
<text x="149.8" y="82.1">ABB</text>
<text x="158.7" y="82.1">ABB</text>
<text x="167.5" y="82.1">ABB</text>
<text x="4.6" y="86.7">Modelo Cable</text>
<text x="4.7" y="89">Sección (Cu)</text>
<text x="5.2" y="84.4">I Nom - Icc</text>
<text x="15.4" y="84.4">2x16 - 6kA</text>
<text x="24.2" y="84.4">3x10 - 6kA</text>
<text x="50.8" y="84.4">3x16 - 6kA</text>
<text x="59.7" y="84.4">2x16 - 6kA</text>
<text x="77.5" y="84.4">2x20 - 6kA</text>
<text x="86.3" y="84.4">2x16 - 6kA</text>
<text x="95.2" y="84.4">2x16 - 6kA</text>
<text x="104.1" y="84.4">2x10 - 6kA</text>
<text x="112.9" y="84.4">2x10 - 6kA</text>
<text x="121.8" y="84.4">2x10 - 6kA</text>
<text x="130.7" y="84.4">2x10 - 6kA</text>
<text x="139.6" y="84.4">2x10 - 6kA</text>
<text x="148.5" y="84.4">2x10 - 6kA</text>
<text x="157.3" y="84.4">2x10 - 6kA</text>
<text x="166.2" y="84.4">2x10 - 6kA</text>
</g>
<g font-size=".9">
<text x="94.7" y="24.9">-QS1</text>
<text x="94.7" y="25.8">OT100F4</text>
<text x="94.7" y="26.8">SECCIONADOR BAJO CARGA</text>
<text x="94.7" y="27.6">100 A - 4P</text>
<text x="14.6" y="77.9">Tomas sala de</text>
<text x="51.4" y="77.9">Equipos</text>
<text x="102.5" y="77.9">Rack CCTV (NVR y</text>
<text x="111.7" y="77.9">Emergencia nave</text>
<text x="120.1" y="77.9">Central de incendio</text>
<text x="128.6" y="77.9">Emergencia nave sur</text>
<text x="137.9" y="77.9">Emergencia galería</text>
<text x="148.3" y="77.9">Emergencia</text>
<text x="157.1" y="77.5">Emergencia</text>
<text x="164.4" y="77.9">Emergencia rooftop</text>
<text x="16" y="78.8">bombas</text>
<text x="23.4" y="78.4">Bomba Jockey</text>
<text x="31.6" y="78.4">Bomba principal 1</text>
<text x="40.5" y="78.4">Bomba principal 2</text>
<text x="50.3" y="78.8">presurizacion</text>
<text x="59.3" y="78.4">Bomba riego</text>
<text x="67.6" y="78.4">Bombeo pluvial</text>
<text x="76" y="78.4">Termotanques 1-2</text>
<text x="85.5" y="78.4">Termotanque 3</text>
<text x="94.4" y="78.4">Termotanque 4</text>
<text x="103.9" y="78.8">switch PoE)</text>
<text x="112.8" y="78.8">norte y este</text>
<text x="121.4" y="78.8">y fuente FA-1</text>
<text x="131.5" y="78.8">y oeste</text>
<text x="141.3" y="78.8">PB</text>
<text x="147.5" y="78.8">entrepiso oeste</text>
<text x="155.7" y="78.4">entrepiso y rooftop</text>
<text x="158.7" y="79.2">este</text>
<text x="167.3" y="78.8">oeste</text>
<text x="32.8" y="84.4">3x80 - 10kA</text>
<text x="41.7" y="84.4">3x80 - 10kA</text>
<text x="68.3" y="84.4">1x16 - 10kA</text>
<text x="76.7" y="89.4">2x4+PE4 mm²</text>
<text x="78.7" y="88.5">Unip.</text>
<text x="103.3" y="89.4">2x6+PE6 mm²</text>
<text x="105.2" y="88.5">Unip.</text>
</g>
<g font-size=".8">
<text x="78.3" y="16.1">(x3)</text>
<text x="81.7" y="15.2">Fusible</text>
<text x="81.7" y="16">tabaquera</text>
<text x="81.7" y="16.8">1 A</text>
<text x="78.1" y="20.3">(x3)</text>
<text x="82" y="19.6">Testigo</text>
<text x="82" y="20.4">de fase</text>
<text x="82" y="21.2">220 Vca</text>
<text x="18.8" y="41.1">-QF56</text>
<text x="18.8" y="41.9">S201L-C16</text>
<text x="27.7" y="41.1">-QF57</text>
<text x="27.7" y="41.9">S203-C10</text>
<text x="36.6" y="41.1">-QF58</text>
<text x="36.6" y="41.9">S 293-C 80</text>
<text x="45.4" y="41.1">-QF59</text>
<text x="45.4" y="41.9">S 293-C 80</text>
<text x="54.3" y="41.1">-QF60</text>
<text x="54.3" y="41.9">S203-C16</text>
<text x="63.2" y="41.1">-QF61</text>
<text x="63.2" y="41.9">S201L-C16</text>
<text x="72" y="41.1">-QF62</text>
<text x="72" y="41.9">S201M B16</text>
<text x="80.9" y="41.1">-QF63</text>
<text x="80.9" y="41.9">S201L-C20</text>
<text x="89.8" y="41.1">-QF64</text>
<text x="89.8" y="41.9">S201L-C16</text>
<text x="98.7" y="41.1">-QF65</text>
<text x="98.7" y="41.9">S201L-C16</text>
<text x="107.5" y="41.1">-QF122</text>
<text x="107.5" y="41.9">S201L-C10</text>
<text x="116.4" y="41.1">-QF124</text>
<text x="116.4" y="41.9">S201L-C10</text>
<text x="125.3" y="41.1">-QF164</text>
<text x="125.3" y="41.9">S202-C10</text>
<text x="134.1" y="41.1">-QF165</text>
<text x="134.1" y="41.9">S201L-C10</text>
<text x="143" y="41.1">-QF166</text>
<text x="143" y="41.9">S201L-C10</text>
<text x="151.9" y="41.1">-QF167</text>
<text x="151.9" y="41.9">S201L-C10</text>
<text x="160.8" y="41.1">-QF168</text>
<text x="160.8" y="41.9">S201L-C10</text>
<text x="169.6" y="41.1">-QF169</text>
<text x="169.6" y="41.9">S201L-C10</text>
<text x="18.8" y="42.7">NA</text>
<text x="63.2" y="42.7">NA</text>
<text x="80.9" y="42.7">NA</text>
<text x="89.8" y="42.7">NA</text>
<text x="98.7" y="42.7">NA</text>
<text x="107.5" y="42.7">NA</text>
<text x="116.4" y="42.7">NA</text>
<text x="134.1" y="42.7">NA</text>
<text x="143" y="42.7">NA</text>
<text x="151.9" y="42.7">NA</text>
<text x="160.8" y="42.7">NA</text>
<text x="169.6" y="42.7">NA</text>
<text x="175.2" y="79.7">Bornera</text>
<text x="175.2" y="80.5">colectora</text>
<text x="175.2" y="81.3">PAT</text>
<text x="14.7" y="86.7">IRAM 2178 PVC</text>
<text x="23.6" y="86.7">IRAM 2178 PVC</text>
<text x="32.4" y="89.4">3x25+PE16 mm²</text>
<text x="32.4" y="86.7">IRAM 2178 PVC</text>
<text x="34.5" y="88.4">Unip.</text>
<text x="41.3" y="89.4">3x25+PE16 mm²</text>
<text x="41.3" y="86.7">IRAM 2178 PVC</text>
<text x="43.3" y="88.4">Unip.</text>
<text x="50.2" y="86.7">IRAM 2178 PVC</text>
<text x="59" y="86.7">IRAM 2178 PVC</text>
<text x="67.9" y="86.7">IRAM 2178 PVC</text>
<text x="76.8" y="86.7">IRAM 2178 PVC</text>
<text x="85.7" y="86.7">IRAM 2178 PVC</text>
<text x="94.5" y="86.7">IRAM 2178 PVC</text>
<text x="103.4" y="86.7">IRAM 2178 PVC</text>
<text x="112.3" y="86.7">IRAM 2178 PVC</text>
<text x="121.2" y="86.7">IRAM 2178 PVC</text>
<text x="130" y="86.7">IRAM 2178 PVC</text>
<text x="138.9" y="86.7">IRAM 2178 PVC</text>
<text x="147.8" y="86.7">IRAM 2178 PVC</text>
<text x="156.7" y="86.7">IRAM 2178 PVC</text>
<text x="165.5" y="86.7">IRAM 2178 PVC</text>
</g>
<g font-size=".7">
<text x="14.9" y="89.4">2x2,5+PE2,5 mm²</text>
<text x="16.8" y="88.4">Unip.</text>
<text x="23.7" y="89.4">3x1,5+PE1,5 mm²</text>
<text x="25.7" y="88.4">Unip.</text>
<text x="50.3" y="89.4">3x2,5+PE2,5 mm²</text>
<text x="52.3" y="88.4">Unip.</text>
<text x="59.2" y="89.4">2x2,5+PE2,5 mm²</text>
<text x="61.2" y="88.4">Unip.</text>
<text x="68.1" y="89.4">2x2,5+PE2,5 mm²</text>
<text x="70.1" y="88.4">Unip.</text>
<text x="85.8" y="89.4">2x2,5+PE2,5 mm²</text>
<text x="87.8" y="88.4">Unip.</text>
<text x="94.7" y="89.4">2x2,5+PE2,5 mm²</text>
<text x="96.7" y="88.4">Unip.</text>
<text x="112.4" y="89.4">2x2,5+PE2,5 mm²</text>
<text x="114.4" y="88.4">Unip.</text>
<text x="121.3" y="89.4">2x2,5+PE2,5 mm²</text>
<text x="123.3" y="88.4">Unip.</text>
<text x="130.2" y="89.4">2x2,5+PE2,5 mm²</text>
<text x="132.2" y="88.4">Unip.</text>
<text x="139.1" y="89.4">2x2,5+PE2,5 mm²</text>
<text x="141" y="88.4">Unip.</text>
<text x="147.9" y="89.4">2x2,5+PE2,5 mm²</text>
<text x="149.9" y="88.4">Unip.</text>
<text x="156.8" y="89.4">2x2,5+PE2,5 mm²</text>
<text x="158.8" y="88.4">Unip.</text>
<text x="165.7" y="89.4">2x2,5+PE2,5 mm²</text>
<text x="167.7" y="88.4">Unip.</text>
</g>
</svg>
